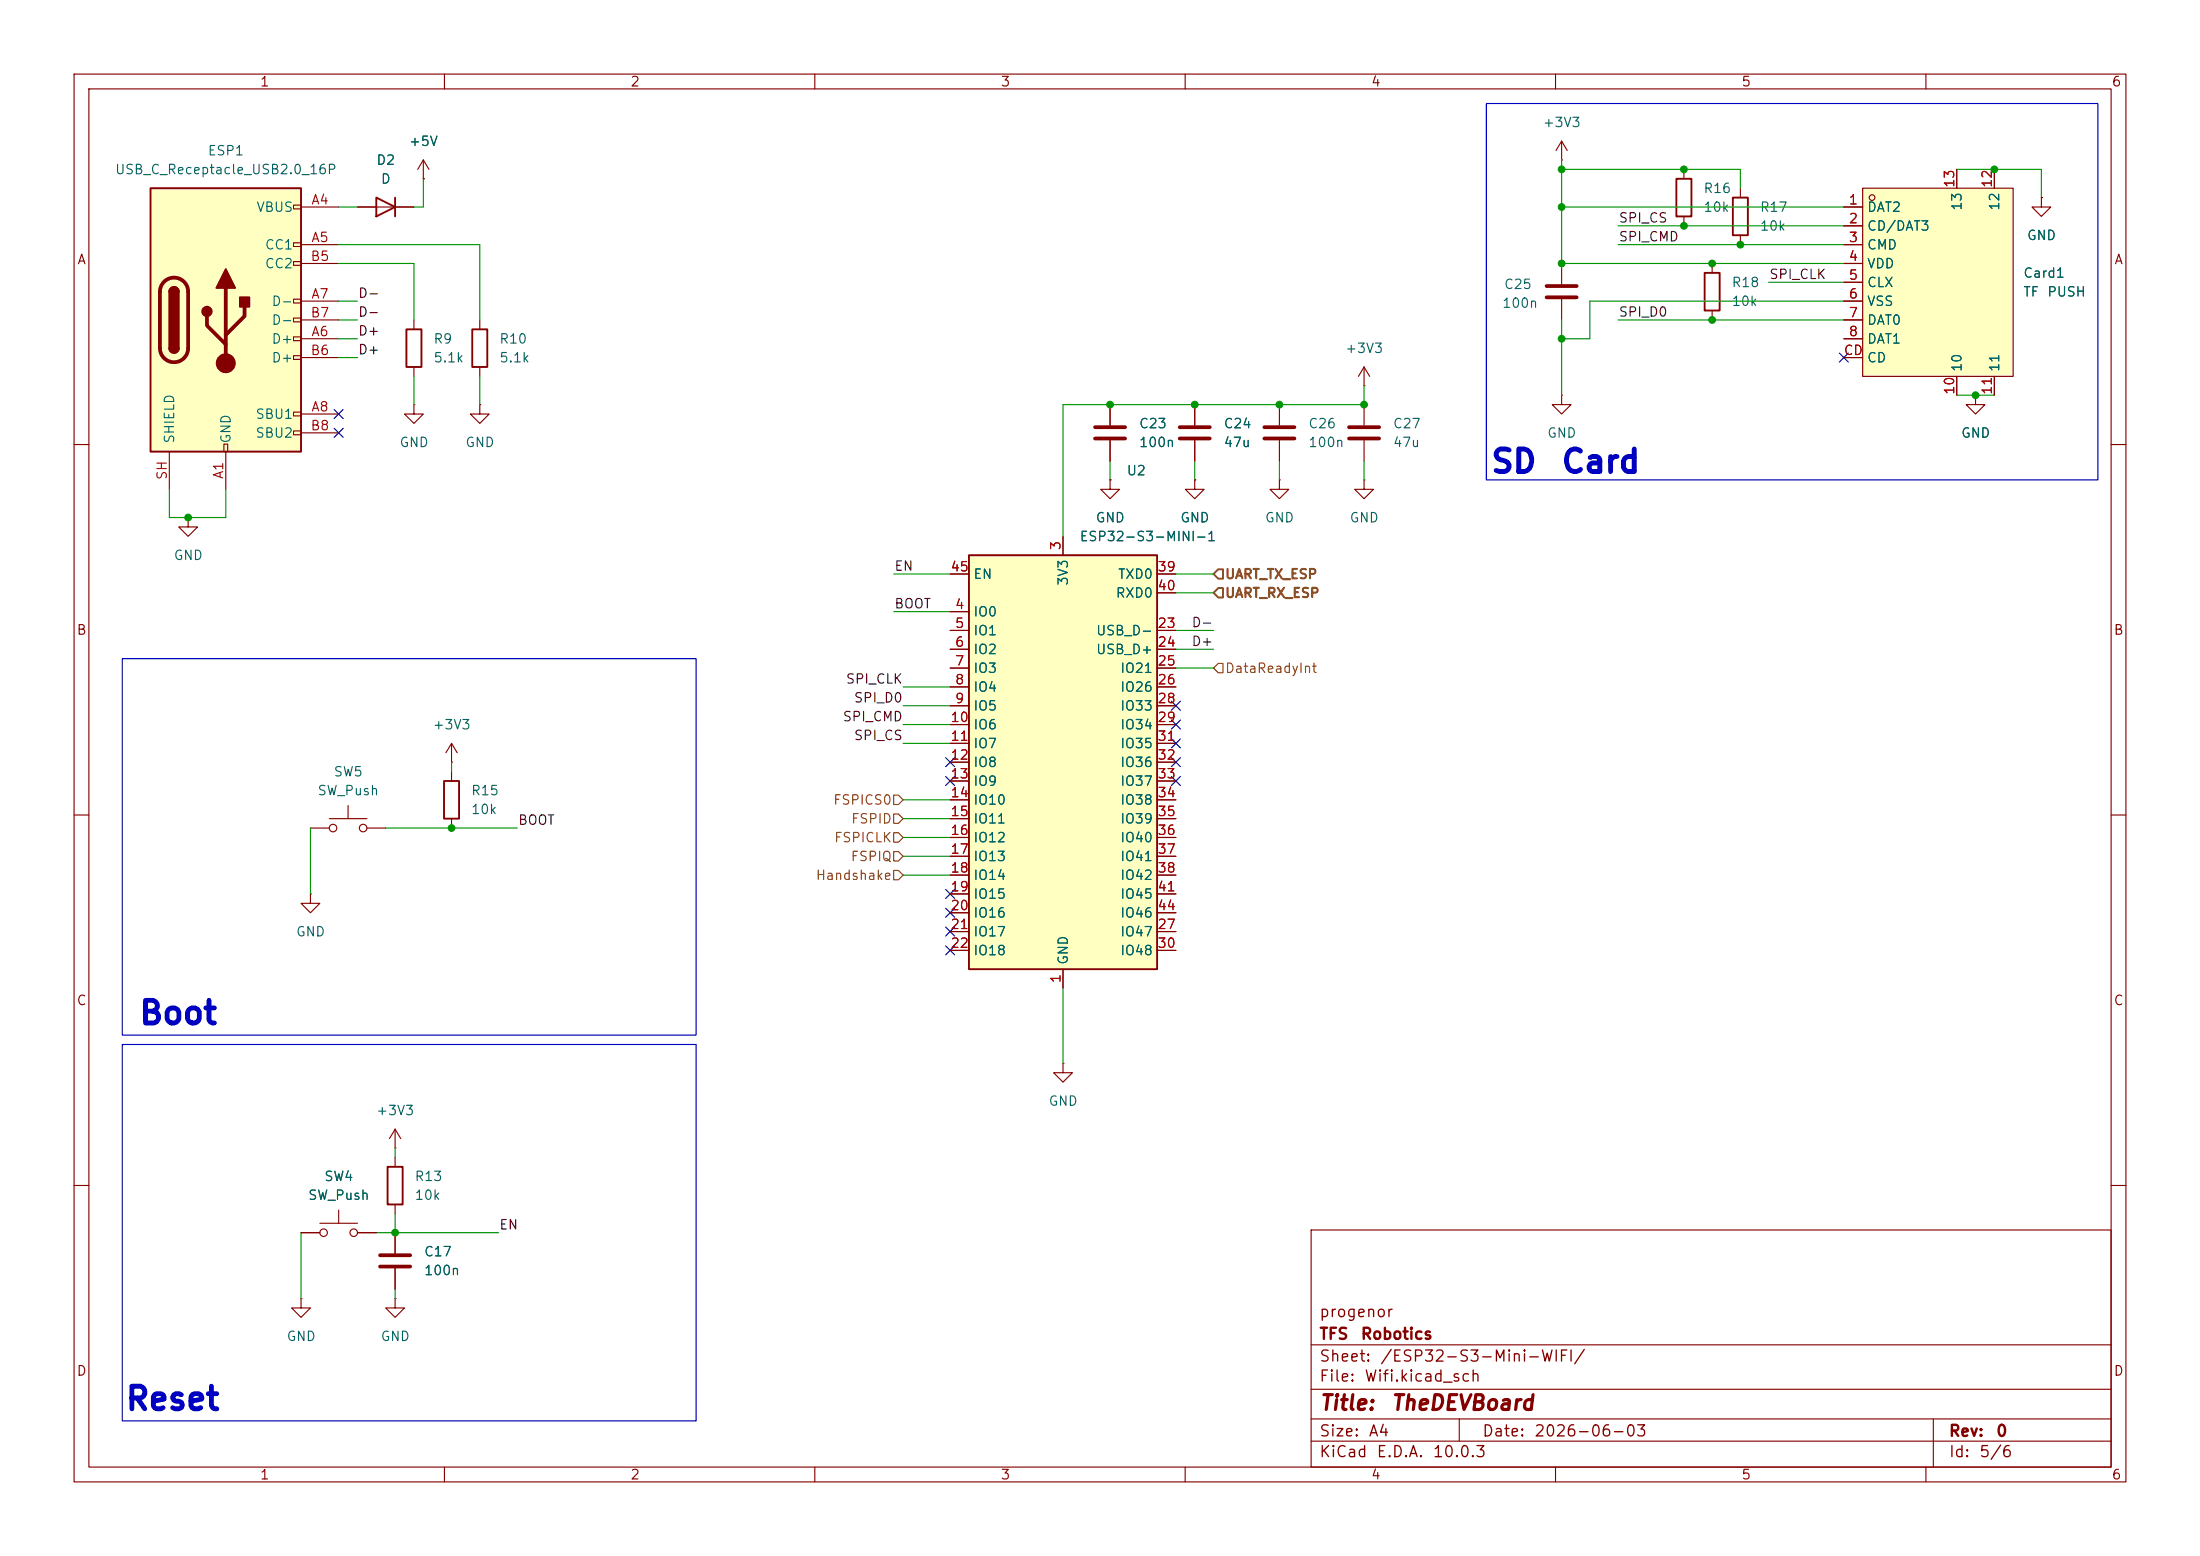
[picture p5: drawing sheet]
<svg xmlns="http://www.w3.org/2000/svg" width="297mm" height="210mm" viewBox="0 0 297 210" stroke-linecap="round" stroke-linejoin="round" font-family="sans-serif">
<g fill="none" stroke="#840000" stroke-width=".15">
<path d="M10 10h277v190h-277zM12 12h273v186h-273zM60 10v2M110 10v2M160 10v2M210 10v2M260 10v2M64.8 43.2v1.3M64.8 49.5v1.3M10 60h2M161.3 64.8v1.2h1.3l-1.3 1.3-1.3-1.3h1.3M161.3 64.8h.1"/>
<path d="M285 60h2M10 110h2M41.9 111.8h2.5M44.4 110.5h5.1M47 108.7v1.8M49.5 111.8h2.6M61 104.1v1.3M61 110.5v1.3M285 110h2M10 160h2M177 166h108v32h-108zM285 160h2"/>
<path d="M60 198v2M110 198v2M160 198v2M177 194.5h108M177 191.5h108M177 187.5h108M177 181.5h108M197 191.5v3M210 198v2M260 198v2M261 191.5v6.5"/>
<circle cx="45" cy="111.8" r=".51"/>
<circle cx="49" cy="111.8" r=".51"/>
</g>
<path d="M63.8 44.5h2v5h-2zM59.9 105.4h2.1v5.1h-2.1z" fill="none" stroke="#840000" stroke-width=".25"/>
<path d="M20.3 25.4h20.3v35.6h-20.3z" fill="#ffffc2"/>
<g fill="none" stroke="#840000" stroke-width=".15">
<path d="M39.6 27.7h1v.5h-1zM39.6 32.8h1v.5h-1zM39.6 35.3h1v.5h-1zM40.6 27.9h5.1M40.6 33h5.1M40.6 35.6h5.1M30.2 59.9h.5v1.1h-.5zM39.6 40.4h1v.5h-1zM39.6 42.9h1v.5h-1zM39.6 45.5h1v.5h-1zM39.6 48h1v.5h-1zM39.6 55.6h1v.5h-1z"/>
<path d="M39.6 58.2h1v.5h-1zM40.6 45.7h5.1M40.6 40.6h5.1M40.6 55.9h5.1M40.6 48.3h5.1M40.6 43.2h5.1M40.6 58.4h5.1M55.9 43.2v1.3M55.9 49.5v1.3M266.7 53.3v1.3h1.3l-1.3 1.3-1.3-1.3h1.3M266.7 53.3h.1M22.9 61v5"/>
<path d="M25.4 69.9v1.2h1.3l-1.3 1.3-1.3-1.3h1.3M25.4 69.9h.1M30.5 61v5M61 102.9h.1M61 100.3l-.8 1.3M61 100.3l.7 1.3M61 100.3v2.6M53.3 154.9h.1M53.3 152.4l-.7 1.3M53.3 152.4l.8 1.3M53.3 152.4v2.5M40.6 166.4h2.6"/>
<path d="M43.2 165.1h5.1M45.7 163.3v1.8M48.3 166.4h2.5"/>
<circle cx="43.7" cy="166.4" r=".51"/>
<circle cx="47.8" cy="166.4" r=".51"/>
</g>
<path d="M20.3 25.4h20.3v35.6h-20.3zM22.9 39.4a.64 .64 0 0 1 .6-.7 .64 .64 0 0 1 .6 .7M22.9 47a.64 .64 0 0 0 .6 .6 .64 .64 0 0 0 .6-.6M54.9 44.5h2v5h-2z" fill="none" stroke="#840000" stroke-width=".25"/>
<path d="M22.1 38a1.9 1.9 0 0 1 2.1-.4 1.9 1.9 0 0 1 1.2 1.8v7.6a1.91 1.91 0 0 1-1.9 1.9 1.91 1.91 0 0 1-1.9-1.9v-7.6a1.9 1.9 0 0 1 .5-1.4zM30.5 38.9v10.1M27.9 42.7v1.2l2.6 2.6M33 41.4v1.3l-2.5 2.5" fill="none" stroke="#840000" stroke-width=".51"/>
<g fill="#840000" stroke="#840000" stroke-width=".25">
<path d="M22.9 39.4h1.2v7.6h-1.2z"/>
<path d="M23 38.9a.64 .64 0 0 1 .7-.1 .64 .64 0 0 1 .4 .6h-1.2z"/>
<path d="M22.9 47h1.2a.64 .64 0 0 1-.6 .6 .64 .64 0 0 1-.6-.6z"/>
<path d="M30.5 36.3l1.2 2.6h-2.5z"/>
<path d="M32.4 40.1h1.3v1.3h-1.3z"/>
<circle cx="27.9" cy="42" r=".63"/>
</g>
<circle cx="30.5" cy="49" r="1.27" fill="#840000" stroke="#840000" stroke-width=".15"/>
<path d="M130.8 74.9h25.4v55.9h-25.4z" fill="#ffffc2"/>
<path d="M130.8 74.9h25.4v55.9h-25.4z" fill="none" stroke="#840000" stroke-width=".25"/>
<g fill="none" stroke="#840000" stroke-width=".15">
<path d="M210.8 19.1l-.7 1.2M210.8 19.1l.8 1.2M210.8 19.1v2.5M210.8 21.6h.1M275.6 26.7v1.2h1.3l-1.3 1.3-1.3-1.3h1.3M275.6 26.7h.1M128.3 77.5h2.5M143.5 72.4v2.5M156.2 77.5h2.5M128.3 82.6h2.5M128.3 85.1h2.5M128.3 87.6h2.5"/>
<path d="M128.3 90.2h2.5M128.3 92.7h2.5M128.3 95.3h2.5M128.3 97.8h2.5M156.2 85.1h2.5M156.2 87.6h2.5M156.2 90.2h2.5M156.2 92.7h2.5M156.2 95.3h2.5M156.2 97.8h2.5M156.2 80h2.5M128.3 100.3h2.5"/>
<path d="M128.3 102.9h2.5M128.3 105.4h2.5M128.3 108h2.5M128.3 110.5h2.5M128.3 113h2.5M128.3 115.6h2.5M128.3 118.1h2.5M156.2 100.3h2.5M156.2 102.9h2.5M156.2 105.4h2.5M156.2 108h2.5M156.2 110.5h2.5"/>
<path d="M156.2 113h2.5M156.2 115.6h2.5M156.2 118.1h2.5M128.3 120.7h2.5M128.3 123.2h2.5M128.3 125.7h2.5M128.3 128.3h2.5M143.5 130.8v2.6M156.2 120.7h2.5M156.2 123.2h2.5M156.2 125.7h2.5M156.2 128.3h2.5"/>
<path d="M143.5 143.5v1.3h1.3l-1.3 1.3-1.3-1.3h1.3M143.5 143.5h.1M53.3 166.4v2.8M53.3 171.2v2.8"/>
</g>
<path d="M51.3 169.4h4.1M51.3 170.9h4.1" fill="none" stroke="#840000" stroke-width=".51"/>
<path d="M251.5 25.4h20.3v25.4h-20.3z" fill="#ffffc2"/>
<g fill="none" stroke="#840000" stroke-width=".15">
<path d="M48.3 27.9h7.6M57.1 24.1h.1M57.1 21.6l-.7 1.3M57.1 21.6l.8 1.3M57.1 21.6v2.5M210.8 35.6v2.8M227.3 22.9v1.2M227.3 29.2v1.3M231.1 35.6v1.2M234.9 25.4v1.3M234.9 31.8v1.2M248.9 27.9h2.6"/>
<path d="M248.9 30.5h2.6M248.9 33h2.6M248.9 35.6h2.6M248.9 38.1h2.6M251.5 25.4h20.3v25.4h-20.3zM264.2 22.9v2.5M269.2 22.9v2.5M275.6 26.7h.1M55.9 54.6v1.3h1.2l-1.2 1.3-1.3-1.3h1.3M55.9 54.6h.1M64.8 54.6v1.3h1.2l-1.2 1.3-1.3-1.3h1.3M64.8 54.6h.1"/>
<path d="M149.9 54.6v2.8M149.9 59.4v2.8M161.3 54.6v2.8M161.3 59.4v2.8M172.7 54.6v2.8M172.7 59.4v2.8M184.1 52.1h.1M184.1 49.5v2.6M184.1 54.6v2.8M184.1 59.4v2.8M184.1 49.5l-.7 1.3M184.1 49.5l.8 1.3"/>
<path d="M210.8 53.3v1.3h1.3l-1.3 1.3-1.3-1.3h1.3M210.8 53.3h.1M210.8 40.4v2.8M231.1 41.9v1.3M248.9 40.6h2.6M248.9 43.2h2.6M248.9 45.7h2.6M248.9 48.3h2.6M264.2 50.8v2.5M266.7 53.3h.1M269.2 50.8v2.5M128.3 77.5h2.5"/>
<path d="M143.5 72.4v2.5M149.9 64.8v1.2h1.2l-1.2 1.3-1.3-1.3h1.3M149.9 64.8h.1M156.2 77.5h2.5M161.3 64.8h.1M172.7 64.8v1.2h1.3l-1.3 1.3-1.3-1.3h1.3M172.7 64.8h.1M184.1 64.8v1.2h1.3l-1.3 1.3-1.2-1.3h1.2M184.1 64.8h.1M128.3 82.6h2.5M128.3 85.1h2.5M128.3 87.6h2.5"/>
<path d="M128.3 90.2h2.5M128.3 92.7h2.5M128.3 95.3h2.5M128.3 97.8h2.5M156.2 85.1h2.5M156.2 87.6h2.5M156.2 90.2h2.5M156.2 92.7h2.5M156.2 95.3h2.5M156.2 97.8h2.5M156.2 80h2.5M128.3 100.3h2.5"/>
<path d="M128.3 102.9h2.5M128.3 105.4h2.5M128.3 108h2.5M128.3 110.5h2.5M128.3 113h2.5M128.3 115.6h2.5M128.3 118.1h2.5M156.2 100.3h2.5M156.2 102.9h2.5M156.2 105.4h2.5M156.2 108h2.5M156.2 110.5h2.5"/>
<path d="M156.2 113h2.5M156.2 115.6h2.5M156.2 118.1h2.5M41.9 120.7v1.2h1.3l-1.3 1.3-1.3-1.3h1.3M41.9 120.7h.1M128.3 120.7h2.5M128.3 123.2h2.5M128.3 125.7h2.5M128.3 128.3h2.5M143.5 130.8v2.6M156.2 120.7h2.5M156.2 123.2h2.5"/>
<path d="M156.2 125.7h2.5M156.2 128.3h2.5M53.3 156.2v1.3M40.6 175.3v1.2h1.3l-1.3 1.3-1.2-1.3h1.2M40.6 175.3h.1M40.6 166.4h2.6M48.3 166.4h2.5M53.3 175.3v1.2h1.3l-1.3 1.3-1.2-1.3h1.2M53.3 175.3h.1M53.3 162.6v1.2M53.3 166.4v2.8M53.3 171.2v2.8"/>
<circle cx="252.7" cy="26.7" r=".38"/>
</g>
<path d="M50.8 26.7l2.5 1.2-2.5 1.3zM53.3 26.7v2.5M226.3 24.1h2v5.1h-2zM230.1 36.8h2.1v5.1h-2.1zM233.9 26.7h2.1v5.1h-2.1zM52.3 157.5h2.1v5.1h-2.1z" fill="none" stroke="#840000" stroke-width=".25"/>
<path d="M208.8 38.6h4.1M147.8 57.7h4.1M147.8 59.2h4.1M159.3 57.7h4M159.3 59.2h4M170.7 57.7h4.1M170.7 59.2h4.1M182.1 57.7h4.1M182.1 59.2h4.1M208.8 40.1h4.1" fill="none" stroke="#840000" stroke-width=".51"/>
<path d="M164.5 89.5h.6v1.3h-.6l-.7-.6zM120.6 107.3h.7l.6 .7-.6 .6h-.7zM120.6 112.4h.7l.6 .6-.6 .7h-.7zM120.6 109.9h.7l.6 .6-.6 .6h-.7zM120.6 114.9h.7l.6 .7-.6 .6h-.7zM120.6 117.5h.7l.6 .6-.6 .6h-.7z" fill="none" stroke="#725600" stroke-width=".15"/>
<path d="M164.5 76.8h.6v1.3h-.6l-.7-.6zM164.5 79.4h.6v1.2h-.6l-.7-.6z" fill="none" stroke="#725600" stroke-width=".25"/>
<g fill="none" stroke="#009600" stroke-width=".15">
<path d="M45.7 33h19.1v10.2M45.7 27.9h2.6M45.7 35.6h10.2v7.6M57.1 24.1v3.8h-1.2M210.8 27.9h38.1M210.8 21.6v14h38.1M210.8 22.9h24.1v2.5M218.4 33h30.5M218.4 30.5h30.5M238.8 38.1h10.1M264.2 22.9h11.4v3.8M45.7 48.3h2.6"/>
<path d="M45.7 43.2h2.6M45.7 45.7h2.6M45.7 40.6h2.6M55.9 50.8v3.8M64.8 50.8v3.8M184.1 52.1v2.5h-40.6v17.8M210.8 43.2v10.1M218.4 43.2h30.5M248.9 40.6h-34.3v5.1h-3.8M264.2 53.3h5M22.9 66v3.9h7.6v-3.9M120.6 77.5h7.7"/>
<path d="M149.9 62.2v2.6M158.7 77.5h5.1M161.3 62.2v2.6M172.7 62.2v2.6M184.1 62.2v2.6M120.6 82.6h7.7M121.9 95.3h6.4M121.9 92.7h6.4M121.9 97.8h6.4M158.7 80h5.1M158.7 87.6h5.1M158.7 90.2h5.1"/>
<path d="M158.7 85.1h5.1M41.9 111.8v8.9M52.1 111.8h17.7M61 102.9v1.2M121.9 113h6.4M121.9 110.5h6.4M121.9 115.6h6.4M121.9 118.1h6.4M121.9 108h6.4M121.9 100.3h6.4M143.5 133.4v10.1M53.3 154.9v1.3"/>
<path d="M40.6 166.4v8.9M50.8 166.4h16.5M53.3 163.8v2.6M53.3 174v1.3"/>
</g>
<g fill="none" stroke="#000084" stroke-width=".15">
<path d="M45.1 57.8l1.2 1.2M45.1 55.3l1.2 1.2M46.3 57.8l-1.2 1.2M46.3 55.3l-1.2 1.2M248.3 47.7l1.2 1.2M249.5 47.7l-1.2 1.2M158.1 99.7l1.3 1.2M158.1 97.2l1.3 1.2M158.1 94.6l1.3 1.3M159.4 99.7l-1.3 1.2M159.4 97.2l-1.3 1.2M159.4 94.6l-1.3 1.3"/>
<path d="M127.7 104.8l1.2 1.2M127.7 102.3l1.2 1.2M128.9 104.8l-1.2 1.2M128.9 102.3l-1.2 1.2M158.1 102.3l1.3 1.2M158.1 104.8l1.3 1.2M159.4 102.3l-1.3 1.2M159.4 104.8l-1.3 1.2M127.7 122.6l1.2 1.2M127.7 125.1l1.2 1.2M127.7 127.7l1.2 1.2M127.7 120l1.2 1.3"/>
<path d="M128.9 127.7l-1.2 1.2M128.9 122.6l-1.2 1.2M128.9 125.1l-1.2 1.2M128.9 120l-1.2 1.3"/>
</g>
<path d="M200.7 14h82.5v50.8h-82.5zM16.5 88.9h77.5v50.8h-77.5zM16.5 141h77.5v50.8h-77.5z" fill="none" stroke="#0000c2" stroke-width=".15"/>
<g fill="#009600" stroke="#009600" stroke-width=".14">
<circle cx="149.9" cy="54.6" r=".46"/>
<circle cx="161.3" cy="54.6" r=".46"/>
<circle cx="172.7" cy="54.6" r=".46"/>
<circle cx="184.1" cy="54.6" r=".46"/>
<circle cx="25.4" cy="69.9" r=".46"/>
<circle cx="53.3" cy="166.4" r=".46"/>
<circle cx="61" cy="111.8" r=".46"/>
<circle cx="210.8" cy="45.7" r=".46"/>
<circle cx="210.8" cy="35.6" r=".46"/>
<circle cx="210.8" cy="22.9" r=".46"/>
<circle cx="210.8" cy="27.9" r=".46"/>
<circle cx="234.9" cy="33" r=".46"/>
<circle cx="227.3" cy="22.9" r=".46"/>
<circle cx="266.7" cy="53.3" r=".46"/>
<circle cx="227.3" cy="30.5" r=".46"/>
<circle cx="231.1" cy="35.6" r=".46"/>
<circle cx="231.1" cy="43.2" r=".46"/>
<circle cx="269.2" cy="22.9" r=".46"/>
</g>
<g font-size="3" fill="#0000c2">
<text x="201.1" y="64.6">SD</text>
<text x="210.6" y="64.6">Card</text>
<text x="18.6" y="139">Boot</text>
<text x="16.8" y="191.1">Reset</text>
</g>
<g font-size="2" fill="#840000">
<text x="178" y="190.8">Title:</text>
<text x="187.7" y="190.8">TheDEVBoard</text>
</g>
<g font-size="1.5" fill="#840000">
<text x="178" y="178.2">progenor</text>
<text x="178" y="184.2">Sheet:</text>
<text x="178" y="181.2">TFS</text>
<text x="183.6" y="181.2">Robotics</text>
<text x="186.2" y="184.2">/ESP32-S3-Mini-WIFI/</text>
<text x="178" y="186.9">File:</text>
<text x="184.1" y="186.9">Wifi.kicad_sch</text>
<text x="178" y="197.1">KiCad</text>
<text x="178" y="194.3">Size:</text>
<text x="184.7" y="194.3">A4</text>
<text x="185.7" y="197.1">E.D.A.</text>
<text x="193.3" y="197.1">10.0.3</text>
<text x="200" y="194.3">Date:</text>
<text x="207" y="194.3">2026-06-03</text>
<text x="263" y="194.3">Rev:</text>
<text x="263" y="197.1">Id:</text>
<text x="267.1" y="197.1">5/6</text>
<text x="269.4" y="194.3">0</text>
</g>
<g font-size="1.3" fill="#840000">
<text x="35" y="12">1</text>
<text x="85" y="12">2</text>
<text x="135" y="12">3</text>
<text x="185" y="12">4</text>
<text x="235" y="12">5</text>
<text x="285" y="12">6</text>
<text x="10.3" y="36">A</text>
<text x="285.3" y="36">A</text>
<text x="10.3" y="86">B</text>
<text x="285.3" y="86">B</text>
<text x="10.3" y="136">C</text>
<text x="285.3" y="136">C</text>
<text x="10.3" y="186">D</text>
<text x="285.3" y="186">D</text>
<text x="35" y="200">1</text>
<text x="85" y="200">2</text>
<text x="135" y="200">3</text>
<text x="185" y="200">4</text>
<text x="235" y="200">5</text>
<text x="285" y="200">6</text>
</g>
<g font-size="1.3" fill="#006464">
<text x="208.2" y="17.5">+3V3</text>
<text x="15.4" y="23.8">USB_C_Receptacle_USB2.0_16P</text>
<text x="28" y="21.3">ESP1</text>
<text x="50.7" y="22.6">D2</text>
<text x="55.1" y="20">+5V</text>
<text x="34.5" y="28.9">VBUS</text>
<text x="51.3" y="25.1">D</text>
<text x="229.9" y="28.9">10k</text>
<text x="229.9" y="26.4">R16</text>
<text x="237.5" y="28.9">R17</text>
<text x="252" y="28.9">DAT2</text>
<text x="265.1" y="28.5" transform="rotate(-90 265.1 28.5)">13</text>
<text x="270.2" y="28.5" transform="rotate(-90 270.2 28.5)">12</text>
<text x="35.7" y="34">CC1</text>
<text x="237.5" y="31.5">10k</text>
<text x="252" y="31.5">CD/DAT3</text>
<text x="252" y="34">CMD</text>
<text x="273.6" y="32.7">GND</text>
<text x="35.7" y="36.5">CC2</text>
<text x="36.6" y="41.6">D-</text>
<text x="202.7" y="41.9">100n</text>
<text x="203" y="39.3">C25</text>
<text x="233.7" y="41.6">10k</text>
<text x="233.7" y="39.1">R18</text>
<text x="252" y="36.5">VDD</text>
<text x="252" y="39.1">CLX</text>
<text x="252" y="41.6">VSS</text>
<text x="273.1" y="37.8">Card1</text>
<text x="273.1" y="40.3">TF</text>
<text x="276.3" y="40.3">PUSH</text>
<text x="36.6" y="46.7">D+</text>
<text x="36.6" y="44.2">D-</text>
<text x="58.4" y="46.7">R9</text>
<text x="67.3" y="46.7">R10</text>
<text x="181.5" y="48">+3V3</text>
<text x="252" y="44.2">DAT0</text>
<text x="252" y="46.7">DAT1</text>
<text x="36.6" y="49.2">D+</text>
<text x="58.4" y="49.2">5.1k</text>
<text x="67.3" y="49.2">5.1k</text>
<text x="252" y="49.2">CD</text>
<text x="265.1" y="50.3" transform="rotate(-90 265.1 50.3)">10</text>
<text x="270.2" y="50.3" transform="rotate(-90 270.2 50.3)">11</text>
<text x="23.8" y="59.9" transform="rotate(-90 23.8 59.9)">SHIELD</text>
<text x="31.5" y="59.9" transform="rotate(-90 31.5 59.9)">GND</text>
<text x="34.4" y="56.9">SBU1</text>
<text x="34.4" y="59.4">SBU2</text>
<text x="153.7" y="58.1">C23</text>
<text x="165.1" y="58.1">C24</text>
<text x="176.5" y="58.1">C26</text>
<text x="188" y="58.1">C27</text>
<text x="208.8" y="59.4">GND</text>
<text x="264.7" y="59.4">GND</text>
<text x="53.8" y="60.7">GND</text>
<text x="62.7" y="60.7">GND</text>
<text x="152" y="64.5">U2</text>
<text x="153.7" y="60.7">100n</text>
<text x="165.1" y="60.7">47u</text>
<text x="176.5" y="60.7">100n</text>
<text x="188" y="60.7">47u</text>
<text x="147.8" y="70.8">GND</text>
<text x="159.3" y="70.8">GND</text>
<text x="170.7" y="70.8">GND</text>
<text x="182.1" y="70.8">GND</text>
<text x="23.4" y="75.9">GND</text>
<text x="145.7" y="73.4">ESP32-S3-MINI-1</text>
<text x="131.3" y="83.5">IO0</text>
<text x="131.3" y="78.4">EN</text>
<text x="144.5" y="79.1" transform="rotate(-90 144.5 79.1)">3V3</text>
<text x="150.5" y="81">RXD0</text>
<text x="150.8" y="78.4">TXD0</text>
<text x="131.3" y="86.1">IO1</text>
<text x="131.3" y="88.6">IO2</text>
<text x="147.9" y="86.1">USB_D-</text>
<text x="147.9" y="88.6">USB_D+</text>
<text x="131.3" y="91.1">IO3</text>
<text x="131.3" y="93.7">IO4</text>
<text x="151.1" y="91.1">IO21</text>
<text x="151.1" y="93.7">IO26</text>
<text x="58.3" y="98.8">+3V3</text>
<text x="131.3" y="96.2">IO5</text>
<text x="131.3" y="98.8">IO6</text>
<text x="131.3" y="101.3">IO7</text>
<text x="151.1" y="96.2">IO33</text>
<text x="151.1" y="98.8">IO34</text>
<text x="151.1" y="101.3">IO35</text>
<text x="42.8" y="107.7">SW_Push</text>
<text x="45" y="105.1">SW5</text>
<text x="63.5" y="107.7">R15</text>
<text x="131.3" y="103.8">IO8</text>
<text x="131.3" y="106.4">IO9</text>
<text x="151.1" y="103.8">IO36</text>
<text x="151.1" y="106.4">IO37</text>
<text x="63.5" y="110.2">10k</text>
<text x="131.3" y="108.9">IO10</text>
<text x="131.3" y="111.5">IO11</text>
<text x="151.1" y="108.9">IO38</text>
<text x="151.1" y="111.5">IO39</text>
<text x="131.3" y="114">IO12</text>
<text x="131.3" y="116.5">IO13</text>
<text x="131.3" y="119.1">IO14</text>
<text x="151.1" y="114">IO40</text>
<text x="151.1" y="116.5">IO41</text>
<text x="151.1" y="119.1">IO42</text>
<text x="131.3" y="121.6">IO15</text>
<text x="131.3" y="124.2">IO16</text>
<text x="151.1" y="121.6">IO45</text>
<text x="151.1" y="124.2">IO46</text>
<text x="39.9" y="126.7">GND</text>
<text x="131.3" y="126.7">IO17</text>
<text x="131.3" y="129.2">IO18</text>
<text x="144.5" y="130.3" transform="rotate(-90 144.5 130.3)">GND</text>
<text x="151.1" y="126.7">IO47</text>
<text x="151.1" y="129.2">IO48</text>
<text x="141.5" y="149.6">GND</text>
<text x="50.7" y="150.8">+3V3</text>
<text x="43.7" y="159.7">SW4</text>
<text x="55.9" y="159.7">R13</text>
<text x="41.5" y="162.3">SW_Push</text>
<text x="55.9" y="162.3">10k</text>
<text x="57.2" y="172.4">100n</text>
<text x="57.2" y="169.9">C17</text>
<text x="38.6" y="181.3">GND</text>
<text x="51.3" y="181.3">GND</text>
</g>
<g font-size="1.3" fill="#a90000">
<text x="41.9" y="27.9">A4</text>
<text x="249.5" y="27.9">1</text>
<text x="264.1" y="25.4" transform="rotate(-90 264.1 25.4)">13</text>
<text x="269.2" y="25.4" transform="rotate(-90 269.2 25.4)">12</text>
<text x="41.8" y="35.5">B5</text>
<text x="41.9" y="33">A5</text>
<text x="249.5" y="30.5">2</text>
<text x="249.5" y="33">3</text>
<text x="249.5" y="35.5">4</text>
<text x="41.9" y="40.6">A7</text>
<text x="249.5" y="38.1">5</text>
<text x="249.5" y="40.6">6</text>
<text x="41.8" y="43.2">B7</text>
<text x="41.9" y="45.7">A6</text>
<text x="249.5" y="43.2">7</text>
<text x="249.5" y="45.7">8</text>
<text x="41.8" y="48.2">B6</text>
<text x="248.8" y="48.2">CD</text>
<text x="264.1" y="53.4" transform="rotate(-90 264.1 53.4)">10</text>
<text x="269.2" y="53.4" transform="rotate(-90 269.2 53.4)">11</text>
<text x="41.8" y="58.4">B8</text>
<text x="41.9" y="55.9">A8</text>
<text x="22.8" y="64.9" transform="rotate(-90 22.8 64.9)">SH</text>
<text x="30.5" y="64.8" transform="rotate(-90 30.5 64.8)">A1</text>
<text x="128.2" y="77.4">45</text>
<text x="143.5" y="74.4" transform="rotate(-90 143.5 74.4)">3</text>
<text x="156.2" y="77.4">39</text>
<text x="128.8" y="82.5">4</text>
<text x="156.2" y="80">40</text>
<text x="128.8" y="85.1">5</text>
<text x="128.8" y="87.6">6</text>
<text x="156.2" y="85.1">23</text>
<text x="156.2" y="87.6">24</text>
<text x="128.8" y="90.1">7</text>
<text x="128.8" y="92.7">8</text>
<text x="128.8" y="95.2">9</text>
<text x="156.2" y="90.1">25</text>
<text x="156.2" y="92.7">26</text>
<text x="156.2" y="95.2">28</text>
<text x="128.2" y="97.8">10</text>
<text x="128.2" y="100.3">11</text>
<text x="156.2" y="97.8">29</text>
<text x="156.2" y="100.3">31</text>
<text x="128.2" y="102.8">12</text>
<text x="128.2" y="105.4">13</text>
<text x="128.2" y="107.9">14</text>
<text x="156.2" y="102.8">32</text>
<text x="156.2" y="105.4">33</text>
<text x="156.2" y="107.9">34</text>
<text x="128.2" y="110.5">15</text>
<text x="128.2" y="113">16</text>
<text x="156.2" y="110.5">35</text>
<text x="156.2" y="113">36</text>
<text x="128.2" y="115.5">17</text>
<text x="128.2" y="118.1">18</text>
<text x="156.2" y="115.5">37</text>
<text x="156.2" y="118.1">38</text>
<text x="128.2" y="120.6">19</text>
<text x="128.2" y="123.2">20</text>
<text x="128.2" y="125.7">21</text>
<text x="156.2" y="125.7">27</text>
<text x="156.2" y="120.6">41</text>
<text x="156.2" y="123.2">44</text>
<text x="128.2" y="128.2">22</text>
<text x="156.2" y="128.2">30</text>
<text x="143.5" y="132.8" transform="rotate(-90 143.5 132.8)">1</text>
</g>
<g font-size="1.3" fill="#0f0f0f">
<text x="218.4" y="32.9">SPI_CMD</text>
<text x="218.4" y="30.4">SPI_CS</text>
<text x="48.3" y="40.5">D-</text>
<text x="238.8" y="38">SPI_CLK</text>
<text x="48.3" y="45.6">D+</text>
<text x="48.3" y="43.1">D-</text>
<text x="218.4" y="43.1">SPI_D0</text>
<text x="48.3" y="48.1">D+</text>
<text x="120.6" y="77.3">EN</text>
<text x="120.6" y="82.4">BOOT</text>
<text x="160.8" y="85">D-</text>
<text x="160.8" y="87.5">D+</text>
<text x="114.1" y="92.6">SPI_CLK</text>
<text x="115.2" y="95.1">SPI_D0</text>
<text x="113.7" y="97.7">SPI_CMD</text>
<text x="115.2" y="100.2">SPI_CS</text>
<text x="69.8" y="111.6">BOOT</text>
<text x="67.3" y="166.2">EN</text>
</g>
<g font-size="1.3" fill="#725600">
<text x="165.3" y="78.4">UART_TX_ESP</text>
<text x="165.3" y="81">UART_RX_ESP</text>
<text x="165.3" y="91.1">DataReadyInt</text>
<text x="112.4" y="108.9">FSPICS0</text>
<text x="114.8" y="111.5">FSPID</text>
<text x="110" y="119.1">Handshake</text>
<text x="112.5" y="114">FSPICLK</text>
<text x="114.8" y="116.5">FSPIQ</text>
</g>
</svg>
